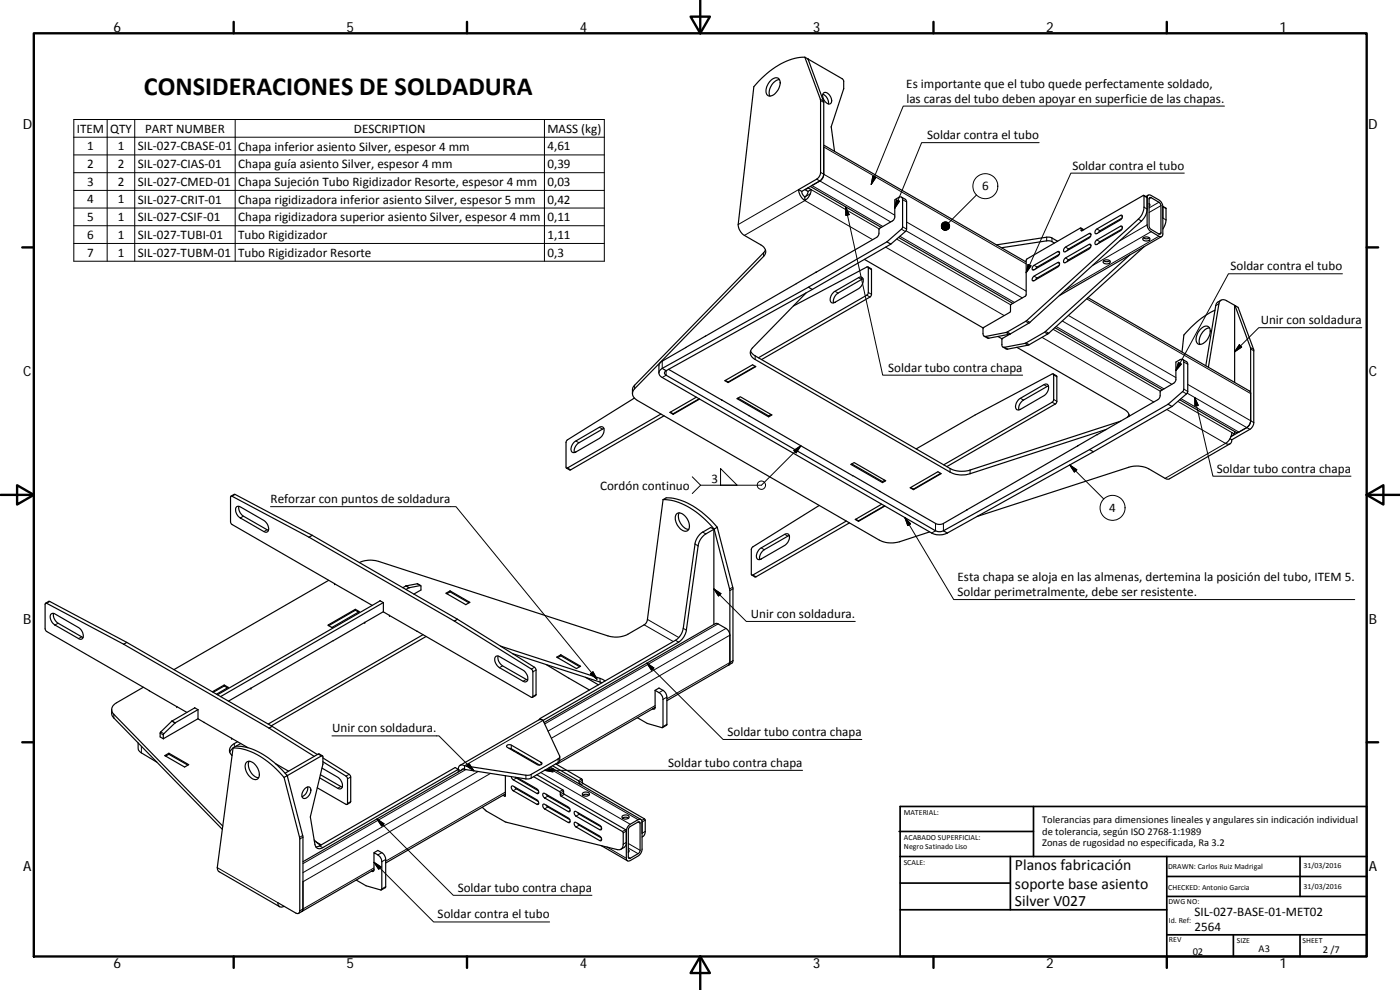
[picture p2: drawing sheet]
<svg xmlns="http://www.w3.org/2000/svg" width="420mm" height="297mm" viewBox="0 0 420 297" stroke-linecap="round" stroke-linejoin="round" font-family="sans-serif">
<g fill="none" stroke="#000" stroke-width=".36">
<path d="M241.5 17.2a19.9 19.9 0 0 0-13.7 7.1l-1.6 1.7-4.7 41.4a4.1 4.1 0 0 0 1.9 3.2l4.9 2.9a2.09 2.09 0 0 1 .9 3.4l-38.8 39.7a2.1 2.1 0 0 0 .9 3.5l72.6 42a8.3 8.3 0 0 0 6 .5l9.1-3M241.5 17.2l1 .5 4.7 12.8v21.8a2.51 2.51 0 0 1-1.1 2M241.5 17.2l4.7 12.8v22a2.65 2.65 0 0 1-1.1 1.8l-5.4 3.1M242.6 17.8v.1M242.6 17.8h-.1M242.6 17.8l10.1 5.8 .5 .7v2.3l-3.8 11.5 1.1 7.3M231.5 24a1.51 1.51 0 0 1 2.1-.5 1.51 1.51 0 0 1 .4 2.1 3.6 3.6 0 0 1-3.3 3.2 2.42 2.42 0 0 1-.2-3.5zM233.9 23.9a4 4 0 0 0-2.8 4.9M246.9 28.3a2.8 2.8 0 0 1 1.7 2.9M247.2 27.9a2.2 2.2 0 0 1 2.4 2.6 .92 .92 0 0 1-.9 .8 .92 .92 0 0 1-.9-.7 2.25 2.25 0 0 1-.6-2.7zM239.7 56.9l.9 .5M239.7 56.9a4.3 4.3 0 0 0 1.8 3.3"/>
<path d="M241.6 56.8l.9 .6M242.5 57.4a1.97 1.97 0 0 1-1 1.7M242.6 56.3v.1M242.6 56.4l.8 .5M242.6 56.4l-1 .5M243.2 55.9l21.3 12.3M243.4 56.9l-.9 .5M243.4 56.9a4.3 4.3 0 0 1-1.9 3.3v-1.1M246.1 54.3l-5.5 3.1 .2 .7 .7 1M246.1 54.3l-2.4 1.4M247.2 43.5l60.8 35.1M270.6 59.2l1.3 .7 .2 .7-.1 8.5-4.7 4.2-1.1-.7"/>
<path d="M343.2 58.6l1.1 .7M344.4 58.7l.5-.2h.4l2.5 1.5a2.62 2.62 0 0 1 1.2 2v8.2a.73 .73 0 0 1-.4 .8 .73 .73 0 0 1-.8-.1l-2.5-1.5a2.56 2.56 0 0 1-1-1.9zM344.6 58.5l-.7 .5M345 59.3h.5l2.4 1.5 .5 .7v8.4l-.2 .4-.4-.1-2.5-1.5-.4-.7v-8.3zM229.7 75l-.5 .8-38.8 39.8-.5 .8-.1 1.7M259.4 77.8l35.7 20.6M266.2 72.6l-23.6 13.6-43.9 24.3M266.2 72.6l4.6-4.2 .1-8.5a.72 .72 0 0 0-.4-.7 .72 .72 0 0 0-.8 0l-1.2 .7v5.4l-.2 .5-4.3 2.7-.2 .4-.1 1.5-.5 .7-18.3 10.6M267.3 73.3l-23.5 13.5M269.7 71.2l34.3 19.8M308.1 77.8l16.1-9.4 .3 .1v.7h.2l18.5-10.6 .1 3.6a5.4 5.4 0 0 1-1.7 3.6l-33.5 30.4-6 3.5-6.3 1.2-.5-.1-.3-.7v-1.4l.2-.5 7.8-4.5 .3-.4 .1-1.9 4.5-2.7 .1-10.6zM310.2 79.7l7.2-4.2a.51 .51 0 0 1 .7 .3 .51 .51 0 0 1-.3 .6l-.4 .5-7.1 4a.43 .43 0 0 1-.5-.1 .43 .43 0 0 1 0-.6z"/>
<path d="M316.5 72.9l-1.2-.6h-1.2l-13.5 2M317.4 72.4l-1.9-1.1-1.1-.2-15.3 2.4M317.9 79.6l-6.8 3.9-.3 .4M317.9 76.3l-6.6 3.8-.5 .6M319.6 74.3l7.2-4.2a.43 .43 0 0 1 .6 .1 .43 .43 0 0 1 0 .6l-.6 .6-7.2 4.2a.68 .68 0 0 1-.5-.7 .68 .68 0 0 1 .5-.6zM319.6 77.5l7.2-4.2a.57 .57 0 0 1 .7 .4 .57 .57 0 0 1-.4 .7l-7.3 4.4a.45 .45 0 0 1-.6-.2 .45 .45 0 0 1 0-.6zM324.4 68.4l.9 .5M327.3 70.9l-6.6 3.8-.5 .5M327.3 74.1l-6.6 3.9-.5 .5M329 68.8l7.3-4.2a.51 .51 0 0 1 .6 .3 .51 .51 0 0 1-.2 .7l-.3 .3-7.2 4.2a.58 .58 0 0 1-.7-.4 .58 .58 0 0 1 .4-.7zM329 72.1l7.3-4.2a.51 .51 0 0 1 .6 .2 .51 .51 0 0 1-.2 .7l-.4 .4-7.3 4.2a.71 .71 0 0 1-.5-.7 .71 .71 0 0 1 .5-.6zM331.2 78.3a1.29 1.29 0 0 1 2 .3 1.19 1.19 0 0 1-1.1 .6 1.19 1.19 0 0 1-1-.8z"/>
<path d="M331.2 78.2l.8 .3 1-.3M336.7 68.7l-6.6 3.8-.4 .5M336.7 65.4l-6.6 3.8-.4 .6M339.1 76.5l-25.5 23.1-5.8 3.4-6.3 1.2-.5-.1-.3-.5v-1.9l2.5-1.5M343.1 71.4a1.27 1.27 0 0 1 2 .4 1.2 1.2 0 0 1-1.1 .5 1.2 1.2 0 0 1-1-.7zM343.1 71.4a1.65 1.65 0 0 0 1.9 0M343.3 74.1l-28.9 26.1-5.7 3.3-6.5 1.3-1.2-.7M344.3 62.7a5 5 0 0 1-1.7 3.6l-33.7 30.6-5.7 3.3M344.9 61.1l.2 .4-.2 .4M345 61.2h-.1M348.6 71l-30.7 17.7M349 62v3.4"/>
<path d="M349 61.9l.9 .6v3.5l-.2 1.1-.7 1.6M238.1 91.8l22-11.7 .5 .1v7.6l-.4 .7-32.6 18.9M239 85.1h.1M239 85.1l-33.2 19.2M241.9 87.9l-16.1 16.5a2.09 2.09 0 0 0 .8 3.5l58.5 33.7a7.7 7.7 0 0 0 6 .5l40.9-13.3M242.6 86.2l1.2 .6M243.8 86.8l-43.9 24.4M244.9 81.7h.1M244.9 81.7l-5.9 3.4M250.1 87.8l7.6-4.5a.96 .96 0 0 1 1.2 .1 .96 .96 0 0 1 .1 1.2 3.2 3.2 0 0 1-1.3 2l-7.1 4.1a1.02 1.02 0 0 1-1.4-.2 1.02 1.02 0 0 1 .1-1.3zM259 83.7l-7.5 4.2a2.95 2.95 0 0 0-1.3 3M260.5 80.1l1 .7v7.6l-.4 .7-32.6 18.8"/>
<path d="M310.2 83l7.2-4.2a.44 .44 0 0 1 .6 .1 .44 .44 0 0 1-.1 .6l-.5 .6-7.1 4.1a.57 .57 0 0 1-.6-.4 .57 .57 0 0 1 .3-.7zM316.6 98.3l32.3 18.7M326.5 89.3l48.5 28 .3 .8M360.3 98.8a1.65 1.65 0 0 1 2.7-.3 4 4 0 0 1-3 4.9 2.05 2.05 0 0 1-.6-3.3zM363 98.4a4.1 4.1 0 0 0-2.9 5M364.6 93.1a27.4 27.4 0 0 0-9.3 7.4l-.6 5.1M366.5 90.1l-1.2 .6-.4 .7-3 18.3M370.5 91.7h.1M370.6 91.7l1 .5 4.7 12.8v21.8a2.51 2.51 0 0 1-1.2 2l-5.4 3.2M370.6 91.7l4.7 12.8v21.7a2.66 2.66 0 0 1-1.1 2.1M190.4 119.4l-20.3 12.8-.2 .4 .1 7.9 28.4-16.3M198.7 110.5l1.2 .7"/>
<path d="M198.7 110.5a1.43 1.43 0 0 0-1 1.4 1.43 1.43 0 0 0 1 1.4l80.9 46.6a5.3 5.3 0 0 0 4.7 0M199.9 111.2a.71 .71 0 0 0-.5 .7 .71 .71 0 0 0 .5 .7l80.9 46.7a2.65 2.65 0 0 0 2.3 0M200.6 110.8l16 9.2M205.8 104.3h.1M205.8 104.3l-7.6 4.5-.4 .7-.1 2.4M209 119.2l-7.9 4.5 .9 .6M209.8 119.7l-7.8 4.4M209.9 119.7l-7.9 4.6v-.2M216.6 120l8.2 4.8M216.6 120h-.1M218.5 114.6v.2l8.3-4.8-.9-.5-8.4 4.7 1 .6M221.2 119.6l1-.6 9.4 5.5-.9 .6z"/>
<path d="M221.4 119.4l9.2 5.4 .8-.4M225.3 105.3l.5 .8 .8 .7 58.5 33.8a7.9 7.9 0 0 0 6 .4l45.2-14.6M226.7 109.9l-8.2 4.7-.8-.4M299.5 101l1.2 .7M303.2 100.2l-6.6 1.3-1.3-.6M305.1 104.2l32.8 18.9 .7 .8 .3 1M314.7 115.8l-7.5 4.2a2.91 2.91 0 0 0-1.4 3M316.1 112.2l1 .6 .1 .3v7.3l-.4 .8-32.6 18.8M354 120l17.1 9.8 .5-.1 2.6-1.4M354.9 107.9l1.2 .6 .3 .6v8.5l-.3 .6-4.4 3.8M362.7 110.2l3.1-19a1.37 1.37 0 0 1 .9-1.2 1.37 1.37 0 0 1 1.4 .2l2.4 1.4v23.1M172.3 132.7l7.6-4.5a.96 .96 0 0 1 1.2 .1 .96 .96 0 0 1 .2 1.2 3.2 3.2 0 0 1-1.4 2.1l-7.1 4a1.04 1.04 0 0 1-1.3-.2 1.04 1.04 0 0 1 0-1.4z"/>
<path d="M181.2 128.6l-7.5 4.2a3 3 0 0 0-1.3 3M199.3 124.8l-28 16.2-1.3-.5M201.2 123.7l.8 .4M224.8 124.7v.1M224.8 124.8l31.1 17.9M230.7 124.8v.3M255.4 139.3l.9-.5 9.5 5.5-1 .5zM255.6 139.2l9.2 5.3M275 134.7l17.7-10.2 23.1-12.3 .4 .1v7.6l-.4 .8-32.6 18.8M305.5 120.1l7.8-4.7a.95 .95 0 0 1 1.2 .1 .95 .95 0 0 1 .2 1.2 3.2 3.2 0 0 1-1.4 2l-7.1 4.1a1.04 1.04 0 0 1-1.3-.2 1.04 1.04 0 0 1 0-1.3zM323.4 133.8l-27.3 15.8M323.4 133.8h.1"/>
<path d="M327 134.9l1.2 .7M327 134.9l-43.9 24.4M329.3 130.4h.1M329.3 130.4l-5.9 3.4M338.8 124.4l-.5 .8M350.6 121.3l-23.6 13.6M350.6 121.3l1.1 .7M350.6 121.3l4.6-4.2 .1-8.5a.7 .7 0 0 0-.4-.7 .7 .7 0 0 0-.8 0l-1.2 .7-.1 5.8-.4 .5-4.1 2.4-.1 1.6-.4 .8-18.5 10.7M351.7 122l-23.5 13.6-43.9 24.3M369.1 133.2l-18.3 10.5-1.1-.2-5-2.8a7.9 7.9 0 0 0-6-.5l-45.5 14.8M369.4 131l-.8 1.4-.8 .6a1.16 1.16 0 0 0 1.3 .2 1.16 1.16 0 0 0 .6-1.2l-.6-.4M370.5 130.3l-.8-.5-.3 1.2"/>
<path d="M370.5 129.5v.8M370.5 130.3l-1 .5M374.2 128.3l-4.8 2.7M69.3 148.9l1.3-.5 23.1 12.2M71 152l1.1 .1 7.1 4.1a2.52 2.52 0 0 1 1.1 3.4l-1.1-.1-7.1-4.1a2.46 2.46 0 0 1-1.1-3.4zM71.7 151.9a3.1 3.1 0 0 0 1.4 3l7.5 4.2M199 149.9a19.9 19.9 0 0 1 13.8 7.2l1.5 1.6M199 149.9l-4.7 35.9a2.07 2.07 0 0 1-1 1.7l-4.9 2.8a7.9 7.9 0 0 1-6 .5l-68.8-22.4a8 8 0 0 0-5.8 .4M199 149.9a4.6 4.6 0 0 1 4.1-.2 24.7 24.7 0 0 1 12.2 8.5M203.1 154.2a2.32 2.32 0 0 1 3.1 1.4 2.66 2.66 0 0 1 0 3.7 3.4 3.4 0 0 1-3.5-3.3v-1.1zM203.8 153.9a4 4 0 0 0 2.9 4.9M214.2 158.8l-2.4 1.4a5.3 5.3 0 0 0-2.3 3.6l-3.5 25.3a5.3 5.3 0 0 1-2.3 3.6l-40.7 23.5"/>
<path d="M214.2 158.8l-.9-.5-2.4 1.4a5.1 5.1 0 0 0-2.3 3.5l-3.5 25.3a5.3 5.3 0 0 1-2.4 3.6l-40.7 23.5M214.2 158.8v28.6M214.3 158.7l4.7 18.3v21.8l-.3 .7M215.3 158.2l4.7 18.5v21.5l-.2 .7-1.1 .6M215.3 158.2l-1 .5M245.9 151.7l-20.2 12.6-.2 .6v7.6h.4l28.1-16.2M254.9 156.9l-28 16.2h-.3l-1-.5M255.9 142.7l8.2 4.8M255.9 142.7h.1M256.8 155.8l.9 .5M264.1 147.5l16.7 9.6a2.49 2.49 0 0 0 2.3 0l7.1-4.1M264.1 147.4v.1"/>
<path d="M264.6 151.3l-7.9 4.6 1 .5M264.8 144.5v.3M265.4 151.8l-7.7 4.5M265.5 144.1l-.7 .4M265.6 151.8l-7.9 4.6v-.1M273.3 146.3l.9 .4M274.1 146.7v.2l8.3-4.8-.9-.6-8.3 4.8 .9 .6M282.3 142l-8.1 4.7M283.1 159.3l1.2 .6M290.2 153h.1M296.1 149.6h.1M296.1 149.6l-5.9 3.4"/>
<path d="M92.7 161.2l-23.1-12.3h-.4v7.6l.4 .9 39.1 22.5M92.7 161.2l43.7 25.2M93.7 160.6l-1 .6M93.7 160.6l43.6 25.2M98.6 174.1l-46.4 26.8M108.6 179.9l3.1 1.8M121.8 176.9l.9-.5 3.5-.7 .1 1.3-2.1 1.2M126.2 175.7l-1-.5-3.4 .6-.9 .5M133.8 178l1.3-.7 5.9 3.4-1.2 .7zM135.1 177.6l5.6 3.3M135.1 177.6l-1 .5M135.1 177.3v.3"/>
<path d="M227.7 165l7.8-4.7a.96 .96 0 0 1 1.2 .1 .96 .96 0 0 1 .2 1.2 3.2 3.2 0 0 1-1.4 2l-7.1 4.1a.95 .95 0 0 1-1.2 0 .95 .95 0 0 1-.2-1.2zM236.9 160.7l-7.5 4.2a3 3 0 0 0-1.4 3M13.7 181l1.1-.6 23.2 12.3M15.3 184.3l.5-.3 .5 .1 7.3 4.2a2.48 2.48 0 0 1 1 3.4h-.8l-7.3-4.2a2.71 2.71 0 0 1-1.2-3.2zM16.1 184a2.95 2.95 0 0 0 1.3 3l7.5 4.3M37.1 193.3l43.6 25.2M37.1 193.3l-23.1-12.3-.4 .1-.1 7.6 .4 .7 30.9 17.8M38 192.7l43.7 25.2M38 192.7l-.9 .6M98.4 187.6l8.2-4.8 1.3 .7-8.3 4.8zM100 192.2h.1M100 192.2l-31.4 18.2"/>
<path d="M106.6 182.8v.3M107.6 183.7l-1-.6-8 4.6M115 180.8l-48.8 28.2M115.1 183.5l-15.1 8.7M115.1 180.8l-1-.5-48.8 28.1M115.1 180.8v2.8l10.1 5.8M126.9 190.4l-46.4 26.8M127.9 191l-46.5 26.8M136.4 186.4l23.2 14.5 .3 .7v7.6h-.4l-34.3-19.8M137.3 185.8l-.9 .6M137.3 185.8l23.3 14.6 .3 .6v7.4l-1.1 .8M148.9 196.9l.5-.1 .5 .2 7.1 4.1a2.42 2.42 0 0 1 1 3.4l-.3 .1-.7-.2-7.3-4.2a2.43 2.43 0 0 1-.8-3.3z"/>
<path d="M149.5 196.8a2.95 2.95 0 0 0 1.3 3l7.6 4.2M150.2 193.8l29.9 9.7 1.5 .8M153.8 196.1l26.9 8.8M163.9 199.4l13 7.6M167.1 197.2l1.2-.7 5.9 3.4-1.2 .7zM168.3 196.8l5.7 3.2M168.3 196.8l-.9 .5M168.3 196.5v.3M218.7 199.5l-18.6 10.7M219 190.6a2.59 2.59 0 0 0-1.1-2l-2.4-1.4-.8-.1-51.4 29.7M33.5 212.9l.1 1.7 .6 .8 32.5 33.4M43 206.2l-8 4.7a2.07 2.07 0 0 0-.8 3.4l32.7 33.6"/>
<path d="M44.8 207.2l11.3 6.6M44.8 207.2v.1M59.4 212.9l-1-.5-6.8 4-3.5 3.3v1.4l.9 .6M59.4 212.9l-6.9 4-3.4 3.3-.1 1.5M59.4 212.9v2.8l1.9 1M59.4 215.6l-10.4 6.1M61.2 216.7l13.2 7.6M61.3 216.7v.1M63.7 207.6l3.6-2.1 1.2 .7-3.5 2.1M67.3 205.5v.3M68.3 206.4l-1-.6-3.3 1.9M80.7 218.5l13.6 8.4"/>
<path d="M81.7 217.9l13.6 8.5M81.7 217.9l-1 .6M162 215.9v-.3l1 .6M163 216.2l-.7-.3-.6 .1-23.6 13.6M163 216.2l4.9 10.6v.5l-.4 .4-8.8 4.9-19.3-2.8M175.7 203.2l3.9 2.3M195.9 212.7h.1M196.6 207.1l1.2-.7 1.2 .7a2.37 2.37 0 0 1 1.1 2.1v8.2l-1.3 .9M196.6 207.1l1.4 .8a2.56 2.56 0 0 1 1 1.9l-.2 8.5-4.5-1.2-3-1.8M196.6 212.3l-29.6 17.1M196.6 207.1v5.2M196.6 212.3l-.1 .4h-.6"/>
<path d="M41.5 222.9v1.9l.4 .7 5.1 3.2M50.7 226.3l5.7 3.3M50.7 226.3l-1 .6M50.7 226l5.9 3.4-1.2 .7-5.9-3.4 1.2-.7v.3M69.9 224.5l-1 1.2M69.9 224.4l-4.7 35.9 .1 .6 .5 .7 18.1 10.5M69.9 224.4l1-.5a19.3 19.3 0 0 1 13 6.4l2.3 2.4M69.9 224.4a19.6 19.6 0 0 1 13.8 7.2l1.5 1.7M71.3 222.5a3.2 3.2 0 0 0-2.4 2.6l.2 .9 .5 .7M72.3 223.1l-1.4 .8M74 228.7a2.33 2.33 0 0 1 3.1 1.4 2.63 2.63 0 0 1 0 3.7 3.5 3.5 0 0 1-3.5-3.3v-.7zM74.7 228.4a4.1 4.1 0 0 0 2.9 5"/>
<path d="M82.6 229.1l4 2.3M85.2 233.3l4.7 18.2 .1 21.8a.73 .73 0 0 1-.4 .7 .73 .73 0 0 1-.8 0l-5.4-3.2a1.16 1.16 0 0 0 .5 1.2 1.16 1.16 0 0 0 1.3-.1M86 232.5l.3 .2M86.2 232.7l4.7 18.2v21.8l-.3 .8M86.2 232.7l-1 .6M86.3 232.7v.4M91.5 236.6a1.01 1.01 0 0 1 1.4-.4 1.01 1.01 0 0 1 .3 1.4 1.99 1.99 0 0 1-2.3 1.8 2.08 2.08 0 0 1 .6-2.8zM92.3 236.1a2.75 2.75 0 0 1-1.7 2.9M96.1 232.4l6.6 3.8M96.6 230.5l4.8 2.7a2.48 2.48 0 0 1 1 3.4h-.8l-5.7-3.2M96.8 226.8l-1.3-.5-9.9 5.7M96.9 228.6l7.3 4.6v8.1h-.4l-8.6-4.9"/>
<path d="M96.9 227.4l8.2 5.3 .2 7.8-1.2 .9M137.5 230.8l.7 .4M137.5 230.8l-40.6 23.5a1.42 1.42 0 0 1-2.4-.9l-1.4-8.4 3.8-15.6v-2.6h-.5l-10.1 5.9M137.5 231.6v-.8l-.9-.5-40.7 23.5-1.1 .3M139.1 230.7l-48.2 27.9M139.4 229.8a1.14 1.14 0 0 0-1.3-.2 1.14 1.14 0 0 0-.6 1.2M139.4 230.8l-.5-.1-.4 .4M139.4 229.8v1M151.7 238.2l-36 20.7M151.7 232.7v6.1l-.2 .1-.5-.3M152.1 223.7l1.2-.2 9.1 5.2a.44 .44 0 0 1 .2 .6 .44 .44 0 0 1-.6 .2l-.8-.1-8.9-5.2-.3-.3zM152.7 224.5l.6 .1 8.6 5"/>
<path d="M153.4 233l.6 1 7.1 4.1a.45 .45 0 0 0 .6-.2 .45 .45 0 0 0-.1-.6l-.5-.6-5.9-3.4M153.5 235.9l.4-.1 7.2 4.2a.86 .86 0 0 1 .3 1.4l-7.4-4.1a1.14 1.14 0 0 1-.5-1.4zM154.5 236.2l.3 .4 6.8 3.9M154.7 233.2l6.9 4.1M155.6 225.9l-.3 .1M160.2 233l7.8 4.6 .4 1.3 18.4 10.6 .2 .4v3.4a1.41 1.41 0 0 1-1.7 1.6l-33.6-8.3-5.7-3.2-1.3-1.2M161.1 232.5l7.9 4.5 .3 1.3 18.4 10.6 .3 .4M163 238l.5 .1 7 4a.79 .79 0 0 1 .6 .7 .79 .79 0 0 1-.4 .8l-7.2-4.2a1.03 1.03 0 0 1-.5-1.4zM163.9 238.3l.5 .6 6.6 3.8M165.1 230.2l27.3 15.7M165.8 229.8l7.8 4.5 .2 .9M166.8 229.2l7.8 4.6 .4 1.3 18.5 10.7 .1 4-.3 .9-.6 .4"/>
<path d="M168 227v1.3l-.5 .5-8.8 4.9-19.3-2.9M174.9 238.6a1.66 1.66 0 0 1 1.9 0M175 237.9a1.14 1.14 0 0 1 1.9 .5 1.25 1.25 0 0 1-2.1-.2zM94.3 252l1.2 1.2 .8 .4M94.9 252.6l1.5 .9M112.2 255.8l1.2-.6 1.2 .6a2.45 2.45 0 0 1 1.1 2.1v8.2l-1.3 .9M163 241.4l.5-.1 7 4.1a.76 .76 0 0 1 .6 .7 .76 .76 0 0 1-.4 .7l-7.2-4.1a1.14 1.14 0 0 1-.5-1.3zM163.9 241.6l.4 .5 6.7 3.8M172.4 243.5l.3-.1 7.2 4.2a.82 .82 0 0 1 .3 1.4l-7.3-4.1a1.14 1.14 0 0 1-.5-1.4zM172.4 246.8l.3-.1 7.2 4.1a.75 .75 0 0 1 .6 .7 .75 .75 0 0 1-.4 .8l-7.2-4.2a1.13 1.13 0 0 1-.5-1.3zM173.4 243.8l.4 .5 6.6 3.8M173.4 247l.4 .6 6.6 3.8"/>
<path d="M180.4 253.7l7.9 4.6M186.7 244.9a1.22 1.22 0 0 1 2.1 .4 1.27 1.27 0 0 1-2.1-.3zM186.8 245.5a1.5 1.5 0 0 1 1.8 0M188 249.3l-.1 4.1-.4 .7-1.2 .7M188.6 255.6v.1M188.6 254.9l.2 .4-.2 .4M188.7 247.6l2.8-1.7a.73 .73 0 0 1 .8 0 .73 .73 0 0 1 .4 .7v8.4a2.65 2.65 0 0 1-1.2 1.8l-2.4 1.4a.73 .73 0 0 1-.8 .1 .73 .73 0 0 1-.3-.8v-8.2l.1-.7zM189 248.1l2.7-1.5 .4 .2v8.5l-.4 .8-2.8 1.5-.3-.4v-8.2zM90.6 273.5l-1 .5M111.5 261.4h.1M111.5 261.4h.6l.1-.4v-5.2l1.2 .7a2.62 2.62 0 0 1 1.2 2.1l-.2 8.4-4.5-1.2-3-1.7M112.2 261l-21.6 12.5"/>
</g>
<g fill="none" stroke="#000" stroke-width=".3">
<path d="M22.2 35.9h159.2v42.5h-159.2zM32.2 35.9v42.5M40.4 35.9v42.5M70.6 35.9v42.5M163.4 35.9v42.5M246.2 29.8l.9 .5M246.3 30.2l.9 .5M367.5 31.8h-96.4l-9.6 23.6M22.2 41.2h159.2M22.2 46.5h159.2M22.2 51.8h159.2M22.2 57.1h159.2"/>
<path d="M239.7 56.9l-18.2 10.5M243.2 58.1l-1.7 1M243.4 56.9l20.5 11.8M243.7 55.7l21.3 12.3M245.1 53.8l22.2 12.8M246.3 51.7l22.2 12.9M247.2 44.1l60.8 35.1M261.9 52.8l1 .4-1.4 2.2zM269 60l.9 .4-1.4 2.1zM270.9 59.9l1.2 .7M293.1 58.5l-8.5 8.5M311.9 42.8h-35.3l-8.1 19.7"/>
<path d="M343.3 58.8l1 .5M345.5 59.3l-.6 .4M355.4 51.9h-34l-13.4 29.9M22.2 62.4h159.2M22.2 67.7h159.2M22.2 73h159.2M223.4 70.6l18.1-10.4 20.4 11.7M229.2 75.8v1.1M253.8 62.1l11.1 50.5h42M253.8 62.1l1 2.3-1 .2zM265.8 74.1l35.6 20.6M269.1 71.7l34.2 19.8"/>
<path d="M270.1 70.9l34.4 19.8M270.5 68.8l1.2 .7M270.9 68.1l1.2 .6M271.9 69.2l34.9 20.2M272.1 66.6l35.9 20.8M308.5 79.4l.9 .4-1.4 2zM310.3 79.6l1 .5M314.1 71.2v1.1M315.7 71.4v1.1M317.4 78.8l.6 .3M317.4 75.5l.6 .3M319.8 74.1l.9 .6"/>
<path d="M319.8 77.4l.9 .6M324.5 69.1l.2 .1M324.5 68.6l.7 .4M326.8 70.1l.6 .3M326.8 73.3l.6 .4M329.2 72l.9 .5M329.2 68.7l.9 .5M336.3 67.9l.6 .3M336.3 64.6l.6 .4M341.6 65.8l1 .5M343.3 62.2l1 .5M344.3 67.5l-8.2 4.7"/>
<path d="M345.5 69.5l-17.7 10.2M347.8 70.9l-28.2 16.3M347.8 60.7l-2.9 1.7M348.4 69.9l-.6 .3M348.4 61.7l-3.5 2.1M349 62l.9 .6M349 65.4l.9 .6M250.6 87.4l.9 .5M257.7 83.3l.9 .5M260.1 88.6l1 .5M260.6 80.4l.9 .5M260.6 87.8l.9 .5"/>
<path d="M301.9 99.8l.9 .5M302.3 99.6l.9 .6M307.8 96.4l1 .6M308.1 96.2l1 .5M310.3 82.8l1 .6M313.5 99.7l.9 .5M313.8 99.4l.9 .6M316 98.8l32.2 18.6M317 98l32.3 18.7M318.8 96.3l32.9 19M320.6 94.6l32.3 18.7M326.1 89.7l49.2 28.4"/>
<path d="M365.8 91.2l-.9 .5M402.9 82.1h-34.2l-15.8 29.1M408.7 98.3h-30.9l-7.3 7.3M190.4 115.6v1M198.7 108.4v2.1M199.9 111.2v1.4l-1.2 .7M226.6 106.8v1.1M295.8 100.9l1 .6M301.5 104.2l.9 .6M306.2 119.5l1 .5M307.6 103l.9 .6M307.9 102.9l1 .5"/>
<path d="M312.7 101.2l33.6 19.4M313.3 115.4l.9 .6M316.2 112.5l1 .6M316.2 119.9l1 .5M353.7 108.8l.9 .4-1.7 2zM354.4 119.6l17.4 10M354.9 117.5l1.2 .7M355.3 116.8l1.2 .7M355.3 108.6l1.2 .7M356.3 118l18.8 10.8M356.5 115.3l19.8 11.5M358.6 119.3l5.4 23.6h41.5"/>
<path d="M358.6 119.3l1 2.3-1 .2zM372 103.4l.6 .7-2.1 1.5zM375.3 104.3l.9 .5M375.3 104.7l1 .6M172.8 132.3l.9 .5M179.9 128.2l.9 .6M238.2 135.1l2.2-1.3-1.5 2.1zM240.4 133.8l-11.9 11.8h-18.2M315.8 120.7l.9 .5M321 139.5l2.2 1.4-.8 .7zM321 139.5l10.3 10.2M350.2 122.9l17.6 10.1-18.1 10.5"/>
<path d="M353.5 120.4l16.2 9.4M70.6 148.4l-1 .5M73.1 154.9l-1 .5M80.1 158.9l-.9 .6M81.2 152h55.7l42.3 51.8M170.3 140.4l1 .6M207.8 143.1l2.5 2.5M210.3 145.6l-2.5 2.5M210.9 159.7l.9 .5M216.2 140.6l5 5h-5zM271.6 155.3l14.6 24.6h120.4M271.6 155.3l1.7 1.9-.9 .5z"/>
<path d="M280.8 157.1v2.2l-1.2 .6M283.1 157.1v2.2M285.1 140.6v1M291.1 141v1.1M121.8 175.8l.9 .6M121.9 175.8l.9 .5M125.2 175.2l1 .5M208.6 163.2l.9 .6M214.2 176.7l9.8 9.8h32.7M214.2 176.7l2.2 1.4-.8 .7zM219.9 176.2l-.9 .5M220 176.7l-1 .5"/>
<path d="M225.9 172.5l1 .6M228.4 164.4l1 .5M235.5 160.3l.9 .6M14.9 180.5l-.9 .5M17.4 187l-.9 .5M24.5 191.1l-.9 .5M150.8 199.8l-.9 .5M193.3 187.5l8.8 5M194.1 199l22.9 22.9h41.6M194.1 199l2.1 1.4-.7 .7zM194.3 185.8l9.4 5.5M202.7 192.1l1 .6"/>
<path d="M205.1 188.5l.9 .6M215.5 187.2l-52 30M217.9 188.6l-53.4 30.8M219 190.6l-53.5 30.9M220 198.2l-19.9 11.5M34.2 214.3v1.1M48.1 220l.9 .5M48.2 219.6l1 .5M51.6 216.4l.9 .5M51.7 216.3l.9 .6M157.9 203.9l-.9 .5M160.4 200.2l-.9 .5"/>
<path d="M160.9 201l-1 .6M160.9 208.4l-1 .5M163 216.2l-23.6 13.6M177.2 202.2l.8-.7 1.2 2.3zM180.1 203.5v1.1M196.6 212.3l-.7 .4M196.6 211.7l-28.6 16.5M199 207.1l-1.2 .7M200.1 217.3l-1.1 .7M200.1 209.2l-1.1 .6M42.4 223.9v2M70.3 223.1v1.1"/>
<path d="M95.5 226.3l.9 .5M99.6 220.8h32.1l10.5 10.5M102.3 236l-.9 .5M104.8 232.3l-.9 .6M105.3 233.1l-1 .6M139.8 230.9l-48.9 28.2M140.8 229.2l1.4 2.1-2.1-1.4zM143.5 231.5l-52.6 30.3M147.2 232.1l-56.3 32.5M151.7 238.8l-.2 .1M151.7 237.7l-36 20.7M153.4 223.6v1.1"/>
<path d="M154.4 225.2l-.3 .1M155 236.7l-1 .6M155 233.4l-1 .6M157.8 232.6v1.1M159.4 232.3v1.1M161.7 237.7l-.6 .4M162.3 231.8l26.8 15.5M162.4 228.7v.7M163.5 231.1l2.5-.5v1zM163.5 231.1h77.4M164.4 238.9l-.9 .5M164.6 230.4l26.9 15.5"/>
<path d="M167.5 227.7v1.1M168.9 237l-1 .5M169.1 237.4l-.9 .5M169.1 237.9l-.9 .6M169.4 238.3l-1 .6M174.5 233.7l-.9 .6M174.8 234.1l-1 .6M174.8 234.7l-.9 .5M175 235.1l-.7 .4M90.8 250.7l-.9 .5M90.9 251.2l-.9 .5M95.9 253.8l1 .5"/>
<path d="M105.3 240.5l-1 .6M112.2 258.7l17.9 17.9h34.8M112.2 258.7l2.2 1.4-.7 .7zM113.1 245.7l2.1 1.5-.7 .6zM113.1 245.7l22.9 22.9h41.7M114.6 255.8l-1.2 .7M115.7 257.9l-1.1 .7M161.7 241l-.6 .3M164.4 242.1l-.9 .6M171.1 243.2l-.6 .3M171.1 246.4l-.6 .4M173.8 244.3l-.9 .6"/>
<path d="M173.8 247.6l-.9 .5M180.6 248.6l-.7 .3M180.6 251.9l-.7 .3M182.1 254.1l5.9 3.4M187.7 248.9l-.9 .6M188 249.3l-1 .6M188 252.8l-1 .5M188.6 257.2l.5 .3M188.6 253.1l3.5 2M188.6 254.4l2.9 1.7M191.5 246.6l.6 .4M193.4 245.7l-.8 .4"/>
<path d="M193.6 246.1l-.9 .5M193.6 249.5l-.9 .5M65.2 260.3l18.2 10.5M112.2 261l-.7 .4M112.2 260.4l-22.2 12.9M115.7 266l-1.1 .7"/>
<circle cx="295.7" cy="55.9" r="3.7"/>
<circle cx="228.5" cy="145.6" r="1.24"/>
<circle cx="333.9" cy="152.4" r="3.7"/>
</g>
<g fill="#000">
<circle cx="100.4" cy="175.1" r=".18"/>
<circle cx="109.5" cy="186.8" r=".18"/>
<circle cx="116.9" cy="184.7" r=".18"/>
<circle cx="53.1" cy="212" r=".18"/>
<circle cx="75.3" cy="206.5" r=".18"/>
<circle cx="69.5" cy="221.5" r=".18"/>
</g>
<g fill="none" stroke="#000" stroke-width=".71">
<path d="M10.1 10h400.1v277h-400.1zM70.1 6.6v3.4M140.2 6.6v3.4M207.3 5h5.8l-2.9 5zM210.2 0v10M280.2 6.6v3.4M350.2 6.6v3.4M6.7 74.2h3.4M410.2 74.2h3.4M.2 148.5h9.9M5.1 145.6l5 2.9-5 2.9zM410.2 148.5l5-2.9v5.8z"/>
<path d="M410.2 148.5h9.9M6.7 222.7h3.4M410.2 222.7h3.4M70.1 287v3.4M140.2 287v3.4M210.2 287l2.9 5h-5.8zM210.2 287v10M280.2 287v3.4M350.2 287v3.4"/>
</g>
<g fill="none" stroke="#000" stroke-width=".51">
<path d="M269.8 249.5h40.4M270.1 257h140.1M270.1 242h140.1v45h-140.1zM303.2 257v16M310.2 242v15M350.2 257v30M390.2 257v12M270.1 273h80.1M270.1 265h33.1M350.2 269h60M350.2 263h60M350.2 280.5h60"/>
<path d="M370.2 280.5v6.5M390.2 280.5v6.5"/>
</g>
<g fill="#000" stroke="#000" stroke-width=".3">
<path d="M261.9 52.8l1 .4-1.4 2.2zM269 60l.9 .4-1.4 2.1zM253.8 62.1l1 2.3-1 .2zM282.9 68.7l.4 .3zM282.9 68.7l.7 .4zM282.9 68.7l1 .4zM282.9 68.7l1.2 .3zM282.9 68.7l1.5 .2zM282.9 68.7h1.7l-.2 .2zM282.9 68.7l1.9-.1-.2 .1zM282.9 68.7l2-.4-.1 .3zM282.9 68.7l2.1-.6-.1 .2z"/>
<path d="M282.9 68.7l2.1-.9v.3zM282.9 68.7l2.1-1.2v.3zM282.9 68.7l2-1.5 .1 .3zM282.9 68.7l1.8-1.6 .2 .1zM284.6 66.8l.1 .3-1.8 1.6zM284.3 66.7l.3 .1-1.7 1.9zM284.1 66.6l.2 .1-1.4 2zM283.8 66.6h.3l-1.2 2.1zM283.5 66.6h.3l-.9 2.1zM283.3 66.7l.2-.1-.6 2.1zM283 66.8l.3-.1-.4 2zM282.8 67l.2-.2-.1 1.9z"/>
<path d="M282.8 67l.1 1.7-.2-1.5zM282.7 67.2l.2 1.5zM282.6 67.5l.3 1.2zM282.5 67.7l.4 1zM282.5 68l.4 .7zM282.6 68.2l.3 .5zM282.7 68.5l.2 .2zM308.5 79.4l.9 .4-1.4 2zM353.7 108.8l.9 .4-1.7 2zM372 103.4l.6 .7-2.1 1.5zM238.2 135.1l2.2-1.3-1.5 2.1zM358.6 119.3l1 2.3-1 .2z"/>
<path d="M271.6 155.3l1.7 1.9-.9 .5zM321 139.5l2.2 1.4-.8 .7zM214.2 176.7l2.2 1.4-.8 .7zM177.2 202.2l.8-.7 1.2 2.3zM194.1 199l2.1 1.4-.7 .7zM140.8 229.2l1.4 2.1-2.1-1.4zM163.5 231.1l2.5-.5v1zM113.1 245.7l2.1 1.5-.7 .6zM112.2 258.7l2.2 1.4-.7 .7z"/>
</g>
<text font-size="7.9" x="43.2" y="28.5">CONSIDERACIONES DE SOLDADURA</text>
<g font-size="4.7">
<text x="304.6" y="261.2">Planos fabricación</text>
<text x="304.6" y="266.6">soporte base asiento</text>
<text x="304.6" y="272">Silver V027</text>
</g>
<g font-size="4.2">
<text x="34" y="9.6">6</text>
<text x="104" y="9.6">5</text>
<text x="174" y="9.6">4</text>
<text x="244" y="9.6">3</text>
<text x="314" y="9.6">2</text>
<text x="384" y="9.6">1</text>
<text x="6.8" y="38.7">D</text>
<text x="410.6" y="38.7">D</text>
<text x="7" y="112.9">C</text>
<text x="410.8" y="112.9">C</text>
<text x="7" y="187.1">B</text>
<text x="410.8" y="187.1">B</text>
<text x="7" y="261.3">A</text>
<text x="410.8" y="261.3">A</text>
<text x="34" y="290.4">6</text>
<text x="104" y="290.4">5</text>
<text x="174" y="290.4">4</text>
<text x="244" y="290.4">3</text>
<text x="314" y="290.4">2</text>
<text x="384" y="290.4">1</text>
</g>
<g font-size="3.9">
<text x="272" y="26.3">Es importante que el tubo quede perfectamente soldado,</text>
<text x="272" y="30.8">las caras del tubo deben apoyar en superficie de las chapas.</text>
<text x="23.1" y="39.8">ITEM</text>
<text x="33.1" y="39.8">QTY</text>
<text x="43.6" y="39.8">PART NUMBER</text>
<text x="106.2" y="39.8">DESCRIPTION</text>
<text x="164.3" y="39.9">MASS (kg)</text>
<text x="278.2" y="41.7">Soldar contra el tubo</text>
<text x="26.2" y="45.1">1</text>
<text x="35.3" y="45.1">1</text>
<text x="41.4" y="45.1">SIL‐027‐CBASE‐01</text>
<text x="71.5" y="45.2">Chapa inferior asiento Silver, espesor 4 mm</text>
<text x="164.3" y="45.1">4,61</text>
<text x="26.2" y="50.4">2</text>
<text x="35.3" y="50.4">2</text>
<text x="41.4" y="50.4">SIL‐027‐CIAS‐01</text>
<text x="71.5" y="50.5">Chapa guía asiento Silver, espesor 4 mm</text>
<text x="164.3" y="50.4">0,39</text>
<text x="321.8" y="50.9">Soldar contra el tubo</text>
<text x="26.2" y="55.7">3</text>
<text x="35.3" y="55.7">2</text>
<text x="41.4" y="55.7">SIL‐027‐CMED‐01</text>
<text x="71.5" y="55.8">Chapa Sujeción Tubo Rigidizador Resorte, espesor 4 mm</text>
<text x="164.3" y="55.7">0,03</text>
<text x="294.7" y="57.1">6</text>
<text x="26.2" y="61">4</text>
<text x="35.3" y="61">1</text>
<text x="41.4" y="61.1">SIL‐027‐CRIT‐01</text>
<text x="71.5" y="61.1">Chapa rigidizadora inferior asiento Silver, espesor 5 mm</text>
<text x="164.3" y="61.1">0,42</text>
<text x="26.2" y="71.7">6</text>
<text x="26.2" y="66.3">5</text>
<text x="35.3" y="71.7">1</text>
<text x="35.3" y="66.3">1</text>
<text x="41.4" y="71.7">SIL‐027‐TUBI‐01</text>
<text x="41.4" y="66.4">SIL‐027‐CSIF‐01</text>
<text x="71.5" y="66.4">Chapa rigidizadora superior asiento Silver, espesor 4 mm</text>
<text x="71.5" y="71.8">Tubo Rigidizador</text>
<text x="164.3" y="66.4">0,11</text>
<text x="164.3" y="71.7">1,11</text>
<text x="26.2" y="77">7</text>
<text x="35.3" y="77">1</text>
<text x="41.4" y="77">SIL‐027‐TUBM‐01</text>
<text x="71.5" y="77.1">Tubo Rigidizador Resorte</text>
<text x="164.3" y="77">0,3</text>
<text x="369.3" y="81.1">Soldar contra el tubo</text>
<text x="378.3" y="97.3">Unir con soldadura</text>
<text x="266.6" y="111.5">Soldar tubo contra chapa</text>
<text x="365.2" y="141.8">Soldar tubo contra chapa</text>
<text x="180.1" y="146.9">Cordón continuo</text>
<text x="213.5" y="144.8">3</text>
<text x="81.2" y="150.9">Reforzar con puntos de soldadura</text>
<text x="332.9" y="153.6">4</text>
<text x="287.4" y="174.3">Esta chapa se aloja en las almenas, dertemina la posición del tubo, ITEM 5.</text>
<text x="287.4" y="178.8">Soldar perimetralmente, debe ser resistente.</text>
<text x="225.3" y="185.4">Unir con soldadura.</text>
<text x="99.7" y="219.7">Unir con soldadura.</text>
<text x="218.3" y="220.8">Soldar tubo contra chapa</text>
<text x="200.6" y="230">Soldar tubo contra chapa</text>
<text x="137.4" y="267.5">Soldar tubo contra chapa</text>
<text x="131.3" y="275.5">Soldar contra el tubo</text>
<text x="358.5" y="274.9">SIL‐027‐BASE‐01‐MET02</text>
<text x="358.5" y="279.4">2564</text>
</g>
<g font-size="3.1">
<text x="312.8" y="246.8">Tolerancias para dimensiones lineales y angulares sin indicación individual</text>
<text x="312.8" y="250.4">de tolerancia, según ISO 2768‐1:1989</text>
<text x="312.8" y="254">Zonas de rugosidad no especificada, Ra 3.2</text>
<text x="357.9" y="286.4">02</text>
<text x="377.7" y="285.6">A3</text>
<text x="397" y="285.9">2 /7</text>
</g>
<g font-size="2.4">
<text x="271.2" y="244.4">MATERIAL:</text>
<text x="271.3" y="251.9">ACABADO SUPERFICIAL:</text>
<text x="271.3" y="254.6">Negro Satinado Liso</text>
<text x="271.2" y="259.7">SCALE:</text>
<text x="350.6" y="260.8">DRAWN: Carlos Ruiz Madrigal</text>
<text x="391.2" y="260.6">31/03/2016</text>
<text x="350.6" y="267">CHECKED: Antonio Garcia</text>
<text x="391.2" y="266.6">31/03/2016</text>
<text x="350.7" y="271.4">DWG NO:</text>
<text x="350.8" y="276.8">Id. Ref:</text>
<text x="350.8" y="282.8">REV</text>
<text x="371.2" y="282.9">SIZE</text>
<text x="390.9" y="282.9">SHEET</text>
</g>
</svg>
